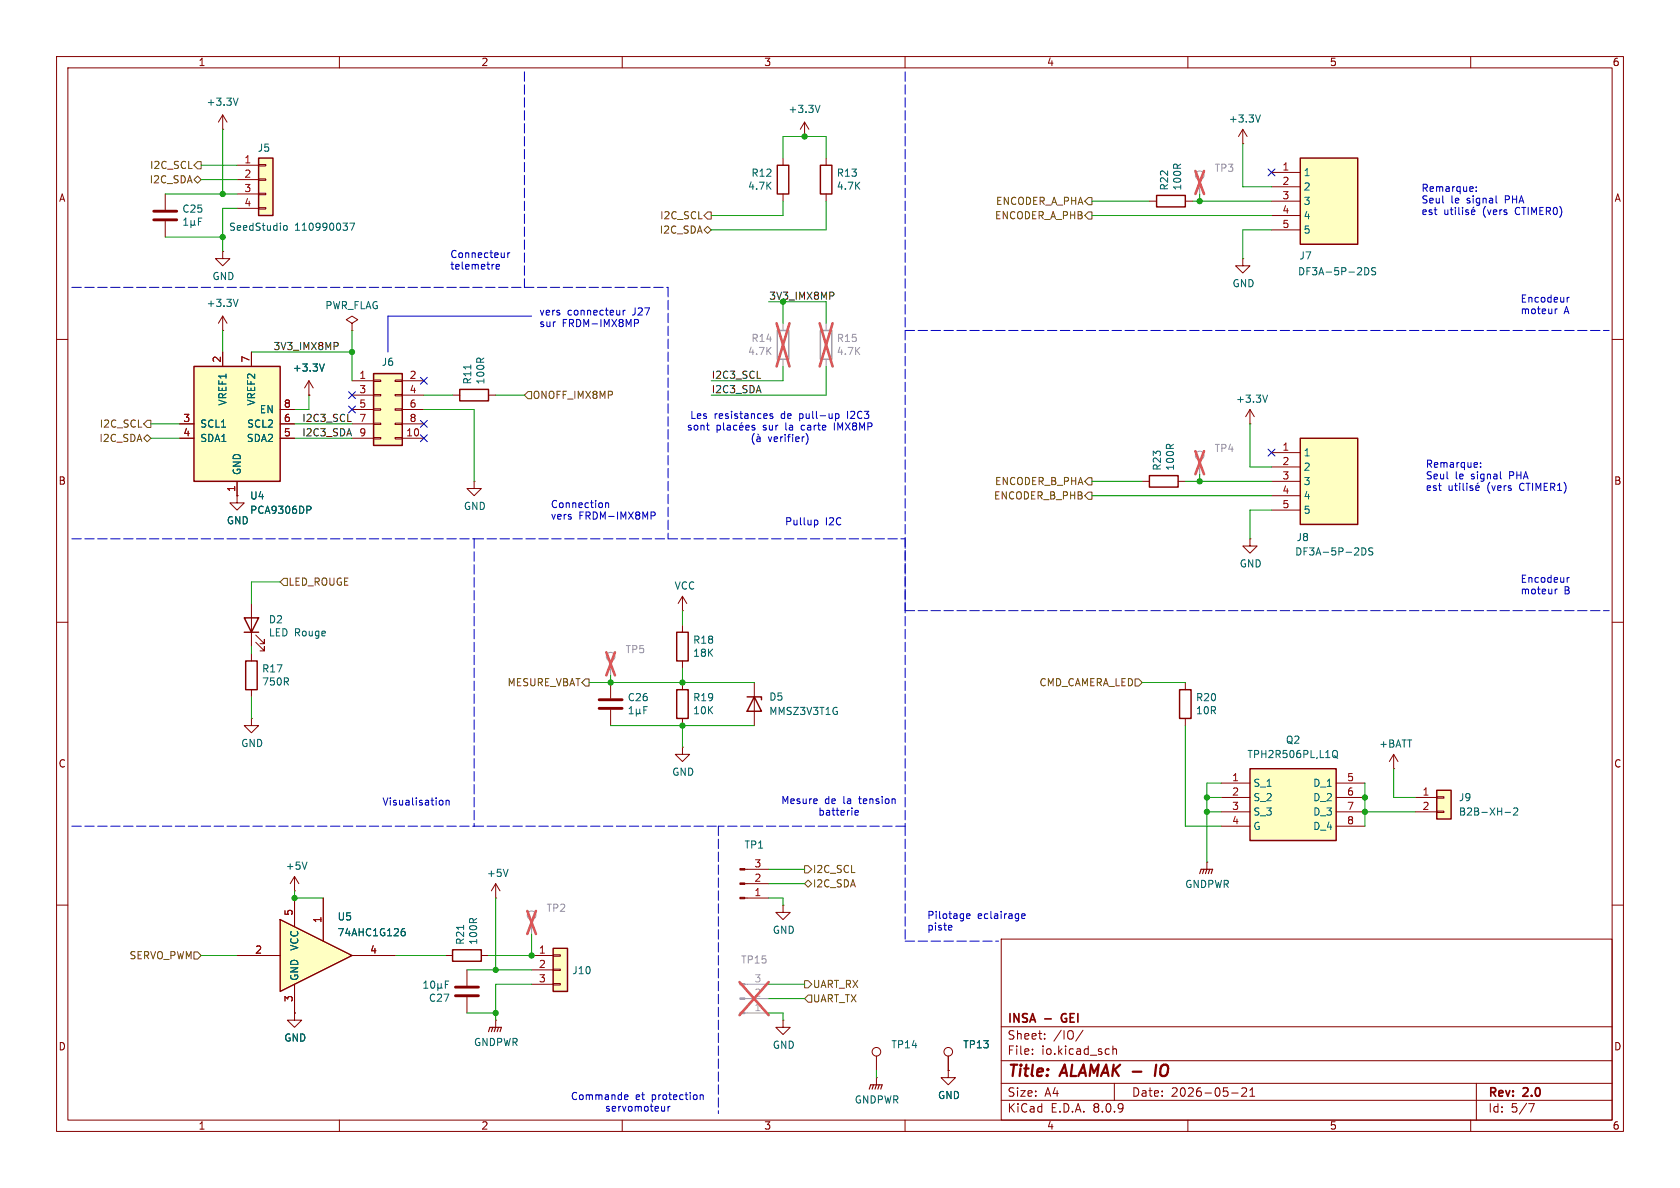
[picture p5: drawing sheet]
<svg xmlns="http://www.w3.org/2000/svg" width="297mm" height="210mm" viewBox="0 0 297 210" stroke-linecap="round" stroke-linejoin="round" font-family="sans-serif">
<g fill="none" stroke="#840000" stroke-width=".18">
<path d="M10 10h277v190h-277zM12 12h273v186h-273zM60 10v2M110 10v2M160 10v2M210 10v2M260 10v2M219.7 25.4h.1M219.7 22.9l-.8 1.2M219.7 22.9v2.5M219.7 22.9l.8 1.2M10 60h2"/>
<path d="M285 60h2M10 110h2M285 110h2M10 160h2M177 166h108v32h-108zM285 160h2M60 198v2M110 198v2M160 198v2M177 194.5h108M177 191.5h108M177 187.5h108"/>
<path d="M177 181.5h108M182.5 186.3v.1M182.5 185.5v.1M184.7 183.6v.1M184.7 182.8v.1M191.5 182.1l-1.3 2M196.7 184.9v1.5M196.7 185.5l.3-.1 .3 .1 .1 .9M197 191.5v3M210 198v2M217.7 193.2h1.2M219.5 192.4l.6-.1 .2 .1 .1 .3-.9 1.1h.9"/>
<path d="M221 193.8h.8M221 192.7l.4-.4v1.5M260 198v2M261 191.5v6.5M270.2 195.1h1l-.6 1.5"/>
</g>
<path d="M204.4 188.2l-.2 2" fill="none" stroke="#840000" stroke-width=".4"/>
<path d="M187.8 179.4l-.2 .4 .2 .7" fill="none" stroke="#840000" stroke-width=".3"/>
<g fill="none" stroke="#a1a1a1" stroke-width=".18">
<path d="M212.1 81.3v2.5"/>
<circle cx="212.1" cy="80.5" r=".76"/>
</g>
<path d="M211.3 79.8l1.6 4M212.9 79.8l-1.6 4" fill="none" stroke="#e65255" stroke-width=".46"/>
<path d="M222.8 20.3l-.4 1.3" fill="none" stroke="#006464" stroke-width=".18"/>
<path d="M229.9 27.9h10.1v15.3h-10.1z" fill="#ffffc2"/>
<path d="M229.9 27.9h10.1v15.3h-10.1z" fill="none" stroke="#840000" stroke-width=".25"/>
<path d="M224.8 30.5h5.1M224.8 33h5.1M224.8 35.6h5.1M224.8 38.1h5.1M224.8 40.6h5.1" fill="none" stroke="#840000" stroke-width=".18"/>
<path d="M241.3 47.3a.64 .64 0 0 1 .7 .7 .64 .64 0 0 1-.7 .6zM243.2 47.4l-.5-.1-.2 .1v.4l.6 .2 .1 .3-.2 .3-.5-.1" fill="none" stroke="#006464" stroke-width=".18"/>
<path d="M97.8 167.6h2.5v7.7h-2.5z" fill="#ffffc2"/>
<g fill="none" stroke="#840000" stroke-width=".18">
<path d="M201.9 85.1h1.3M208.3 85.1h1.2M120.6 132.1v1.3h1.3l-1.3 1.2-1.2-1.2h1.2M120.6 132.1h.1M120.6 120.7v1.2M120.6 127v1.3M87.6 158.8h.1M87.6 156.2l-.7 1.3M87.6 156.2v2.6M87.6 156.2l.8 1.3M94 168.9h3.8M94 171.5h3.8"/>
<path d="M94 174h3.8M97.8 173.9h1.3v.2h-1.3zM97.8 171.3h1.3v.3h-1.3zM97.8 168.8h1.3v.2h-1.3z"/>
</g>
<path d="M203.2 84.1h5.1v2h-5.1zM119.6 121.9h2.1v5.1h-2.1zM97.8 167.6h2.5v7.7h-2.5z" fill="none" stroke="#840000" stroke-width=".25"/>
<path d="M89.8 153.7l-.4 1.2" fill="none" stroke="#006464" stroke-width=".18"/>
<g fill="none" stroke="#a1a1a1" stroke-width=".18">
<path d="M212.1 31.8v2.5M94 162.6v2.5"/>
<circle cx="212.1" cy="31" r=".76"/>
<circle cx="94" cy="161.8" r=".76"/>
</g>
<path d="M211.3 30.2l1.6 4.1M212.9 30.2l-1.6 4.1M93.2 161l1.5 4.1M94.7 161l-1.5 4.1" fill="none" stroke="#e65255" stroke-width=".46"/>
<path d="M229.9 77.5h10.1v15.2h-10.1z" fill="#ffffc2"/>
<path d="M229.9 77.5h10.1v15.2h-10.1zM80 167.9h5.1v2h-5.1z" fill="none" stroke="#840000" stroke-width=".25"/>
<path d="M221 95.3v1.2h1.2l-1.2 1.3-1.3-1.3h1.3M221 95.3h.1M224.8 80h5.1M224.8 82.6h5.1M224.8 85.1h5.1M224.8 87.6h5.1M224.8 90.2h5.1M213.4 152.4h.1M213.4 152.4v1.3M78.7 168.9h1.3M85.1 168.9h1.3" fill="none" stroke="#840000" stroke-width=".18"/>
<path d="M240.8 96.8a.64 .64 0 0 1 .7 .7 .64 .64 0 0 1-.7 .6zM242.7 96.9l-.5-.1-.2 .2v.3l.6 .3 .1 .3-.2 .2h-.5M82 163.6v.7" fill="none" stroke="#006464" stroke-width=".18"/>
<path d="M212.1 154.4l.2-.7h2.1l-.3 .7M212.9 153.7l-.3 .7M213.4 153.7l-.3 .7M213.9 153.7l-.3 .7" fill="none" stroke="#840000" stroke-width=".2"/>
<path d="M221 135.9h15.2v12.7h-15.2z" fill="#ffffc2"/>
<path d="M204.5 34.5h5v2.1h-5zM221 135.9h15.2v12.7h-15.2z" fill="none" stroke="#840000" stroke-width=".25"/>
<g fill="none" stroke="#840000" stroke-width=".18">
<path d="M203.2 35.6h1.3M209.5 35.6h1.3M219.7 45.7v1.3h1.3l-1.3 1.3-1.3-1.3h1.3M219.7 45.7h.1M221 74.9h.1M221 72.4l-.8 1.3M221 72.4v2.5M221 72.4l.7 1.3M107.9 120.7v2.7M107.9 125.5v2.8M215.9 138.4h5.1M236.2 138.4h5.1"/>
<path d="M246.4 135.9h.1M246.4 133.4l-.8 1.2M246.4 133.4v2.5M246.4 133.4l.7 1.2M215.9 141h5.1M215.9 143.5h5.1M215.9 146.1h5.1M236.2 141h5.1M236.2 143.5h5.1M236.2 146.1h5.1M82.5 171.5v2.7M82.5 176.3v2.8"/>
<path d="M87.6 180.3h.1M87.6 180.3v1.3"/>
</g>
<g fill="none" stroke="#006464" stroke-width=".18">
<path d="M224.1 69.8l-.4 1.3M111.2 126.2h.7M111.2 125.3l.4-.4v1.3M112.5 126l.2 .2h.2l.2-.2M112.5 125.3v1.3M113.1 126l.2 .2M113.1 125.3v.7M113.8 125.5h.4M114.4 124.9h-.6v1.3M235.6 132.8l.3-.1a.43 .43 0 0 1 .5 .4v.4a.43 .43 0 0 1-.3 .4 .43 .43 0 0 1-.5-.2M235.8 133.6l.7 .5M74.9 174.7h.7"/>
<path d="M74.9 173.8l.4-.4v1.3M76.3 173.5l.1-.1a.68 .68 0 0 1 .5 .7 .68 .68 0 0 1-.5 .6 .84 .84 0 0 1-.1-1.2zM77.4 174.5l.2 .2h.2l.2-.2M77.4 173.8v1.3M78 174.5l.2 .2M78 173.8v.7M78.7 174h.5M79.3 173.4h-.6v1.3"/>
</g>
<path d="M86.4 182.4l.2-.8h2l-.2 .8M87.1 181.6l-.2 .8M87.6 181.6l-.2 .8M88.1 181.6l-.2 .8" fill="none" stroke="#840000" stroke-width=".2"/>
<path d="M105.9 125.2h4.1M105.9 123.7h4.1M80.5 174.5h4.1M80.5 176h4.1" fill="none" stroke="#840000" stroke-width=".51"/>
<path d="M66 66h5.1v12.7h-5.1z" fill="#ffffc2"/>
<g fill="none" stroke="#840000" stroke-width=".18">
<path d="M29.2 34.3v2.8M29.2 39.1v2.8M62.2 67.3h3.8M62.2 77.5h3.8M62.2 69.9h3.8M62.2 72.4h3.8M62.2 74.9h3.8M66 77.3h1.3v.3h-1.3zM66 74.8h1.3v.3h-1.3zM66 72.3h1.3v.2h-1.3zM66 69.7h1.3v.3h-1.3zM66 67.2h1.3v.2h-1.3z"/>
<path d="M69.8 77.3h1.3v.3h-1.3zM69.8 74.8h1.3v.3h-1.3zM69.8 72.3h1.3v.2h-1.3zM69.8 69.7h1.3v.3h-1.3zM69.8 67.2h1.3v.2h-1.3zM71.1 67.3h3.8M71.1 77.5h3.8M71.1 69.9h3.8M71.1 72.4h3.8M71.1 74.9h3.8M83.8 85.1v1.3h1.3l-1.3 1.2-1.3-1.2h1.3M83.8 85.1h.1"/>
</g>
<path d="M66 66h5.1v12.7h-5.1z" fill="none" stroke="#840000" stroke-width=".25"/>
<path d="M27.2 38.9h4M27.2 37.3h4" fill="none" stroke="#840000" stroke-width=".51"/>
<path d="M32.5 39.8h.7M32.5 38.9l.3-.3v1.2M33.8 39.6l.1 .2h.3l.2-.2M33.8 39v1.2M34.4 39.6l.1 .2M34.4 39v.6M35.1 39.2h.4M35.7 38.6h-.6v1.2" fill="none" stroke="#006464" stroke-width=".18"/>
<path d="M34.3 64.8h15.2v20.3h-15.2z" fill="#ffffc2"/>
<path d="M34.3 64.8h15.2v20.3h-15.2z" fill="none" stroke="#840000" stroke-width=".25"/>
<g fill="none" stroke="#840000" stroke-width=".18">
<path d="M39.4 22.9h.1M39.4 20.3v2.6M39.4 20.3l-.8 1.3M39.4 20.3l.7 1.3M31.7 74.9h2.6M31.7 77.5h2.6M39.4 62.2v2.6M44.4 62.2v2.6M49.5 74.9h2.6M49.5 77.5h2.6M49.5 72.4h2.6M54.6 69.9h.1"/>
<path d="M54.6 67.3l-.8 1.3M54.6 67.3v2.6M54.6 67.3l.8 1.3M41.9 85.1v2.5"/>
</g>
<path d="M42.1 17.3l-.4 1.3M57.3 64.3l-.4 1.3M54.3 89.5h.4l.3 .2-.1 .4h-.6" fill="none" stroke="#006464" stroke-width=".18"/>
<path d="M45.7 27.9h2.6v10.2h-2.6z" fill="#ffffc2"/>
<g fill="none" stroke="#840000" stroke-width=".18">
<path d="M41.9 29.2h3.8M41.9 31.8h3.8M41.9 34.3h3.8M41.9 36.8h3.8M45.7 36.7h1.3v.3h-1.3zM45.7 34.2h1.3v.2h-1.3zM45.7 31.6h1.3v.3h-1.3zM45.7 29.1h1.3v.2h-1.3zM39.4 44.5v1.2h1.2l-1.2 1.3-1.3-1.3h1.3M39.4 44.5h.1M39.4 58.4h.1M39.4 55.9l-.8 1.3"/>
<path d="M39.4 55.9v2.5M39.4 55.9l.7 1.3M62.2 57.2l-1-.7 1-.6 1 .6-1 .7v1.2M62.2 58.4h.1M80 69.9h1.3M86.4 69.9h1.2M41.9 87.6v1.3h1.3l-1.3 1.3-1.3-1.3h1.3M41.9 87.6h.1M44.4 106.7v7.6M44.4 115.6v1.2M45.2 113.5l1.5 1.6v-.8v.8h-.7M45.2 112.3l1.5 1.5v-.8v.8h-.7"/>
<path d="M44.4 127v1.3h1.3l-1.3 1.2-1.2-1.2h1.2M44.4 127h.1M44.4 121.9v1.3M209.5 120.7v1.2M209.5 127v1.3M52.1 157.5h.1M52.1 154.9l-.8 1.3M52.1 154.9v2.6M52.1 154.9l.7 1.3M131.7 153.7h4.2M131.7 156.2h4.2M131.7 158.8h4.2"/>
<path d="M138.4 160v1.3h1.3l-1.3 1.3-1.2-1.3h1.2M138.4 160h.1M138.4 180.3v1.3h1.3l-1.3 1.3-1.2-1.3h1.2M138.4 180.3h.1M154.9 190.5h.1M154.9 190.5v1.3"/>
</g>
<path d="M45.7 27.9h2.6v10.2h-2.6zM81.3 68.8h5.1v2.1h-5.1zM43.2 109.2h2.5l-1.3 2.6zM43.2 111.8h2.5M43.4 116.8h2.1v5.1h-2.1zM208.5 121.9h2.1v5.1h-2.1z" fill="none" stroke="#840000" stroke-width=".25"/>
<path d="M50.2 40l.2-.1 .3 .1 .1 .5-.1 .2h-.3l-.2-.1zM61.8 39.4h.9l-.6 1.3M42.1 52.9l-.4 1.3M83.2 64.5v.7M54.3 152.4l-.5 1.3" fill="none" stroke="#006464" stroke-width=".18"/>
<path d="M153.7 192.5l.2-.7h2.1l-.3 .7M154.4 191.8l-.2 .7M154.9 191.8l-.2 .7M155.4 191.8l-.2 .7" fill="none" stroke="#840000" stroke-width=".2"/>
<g fill="#840000" stroke="#840000" stroke-width=".18">
<path d="M130.8 153.5h.9v.3h-.9z"/>
<path d="M130.8 156.1h.9v.2h-.9z"/>
<path d="M130.8 158.6h.9v.3h-.9z"/>
</g>
<path d="M131.7 174h4.2M131.7 176.5h4.2M131.7 179.1h4.2" fill="none" stroke="#a1a1a1" stroke-width=".18"/>
<g fill="#a1a1a1" stroke="#a1a1a1" stroke-width=".18">
<path d="M130.8 173.9h.9v.2h-.9z"/>
<path d="M130.8 176.4h.9v.3h-.9z"/>
<path d="M130.8 178.9h.9v.3h-.9z"/>
</g>
<path d="M130.7 173.6l5.2 5.9M135.9 173.6l-5.2 5.9" fill="none" stroke="#e65255" stroke-width=".46"/>
<path d="M49.5 162.6l12.7 6.3-12.7 6.4z" fill="#ffffc2"/>
<path d="M137.4 29.2h2v5.1h-2zM145 29.2h2.1v5.1h-2.1zM49.5 162.6l12.7 6.3-12.7 6.4z" fill="none" stroke="#840000" stroke-width=".25"/>
<g fill="none" stroke="#840000" stroke-width=".18">
<path d="M138.4 27.9v1.3M138.4 34.3v1.3M142.2 24.1h.1M142.2 21.6l-.7 1.3M142.2 21.6v2.5M142.2 21.6l.8 1.3M146 27.9v1.3M146 34.3v1.3M52.1 158.8v5M57.1 158.8v7.6M41.9 168.9h7.6M52.1 179.1v1.2h1.2l-1.2 1.3-1.3-1.3h1.3"/>
<path d="M52.1 179.1h.1M52.1 174v5.1M62.2 168.9h7.6"/>
</g>
<path d="M145 18.6l-.5 1.3M71 164.7l.4-.1 .3 .3-.2 .5h-.5M71.5 164.2l-.4 .1" fill="none" stroke="#006464" stroke-width=".18"/>
<path d="M137.4 58.4h2v5.1h-2zM145 58.4h2.1v5.1h-2.1z" fill="none" stroke="#a1a1a1" stroke-width=".25"/>
<path d="M138.4 57.2v1.2M146 57.2v1.2M138.4 63.5v1.3M146 63.5v1.3" fill="none" stroke="#a1a1a1" stroke-width=".18"/>
<path d="M137.3 57.1l2.3 7.7M139.6 57.1l-2.3 7.7M144.9 57.1l2.3 7.7M147.2 57.1l-2.3 7.7" fill="none" stroke="#e65255" stroke-width=".46"/>
<path d="M254 139.7h2.5v5.1h-2.5z" fill="#ffffc2"/>
<g fill="none" stroke="#840000" stroke-width=".18">
<path d="M31.7 74.9h2.6M31.7 77.5h2.6M39.4 62.2v2.6M44.4 62.2v2.6M49.5 74.9h2.6M49.5 77.5h2.6M49.5 72.4h2.6M54.6 69.9h.1M41.9 87.6h.1M41.9 85.1v2.5M120.6 108h.1M120.6 105.4l-.7 1.3"/>
<path d="M120.6 105.4v2.6M120.6 110.5v1.3M120.6 116.8v1.3M120.6 105.4l.8 1.3M133.3 120.7v7.6M52.1 158.8v5M57.1 158.8v7.6M250.2 141h3.8M250.2 143.5h3.8M254 143.4h1.3v.2h-1.3zM254 140.8h1.3v.3h-1.3zM41.9 168.9h7.6"/>
<path d="M52.1 179.1h.1M52.1 174v5.1M62.2 168.9h7.6M154.9 186.7v2.5M167.6 189.2v1.3h1.3l-1.3 1.3-1.2-1.3h1.2M167.6 189.2h.1M167.6 186.7v2.5"/>
<circle cx="154.9" cy="185.9" r=".76"/>
<circle cx="167.6" cy="185.9" r=".76"/>
</g>
<path d="M119.6 111.8h2.1v5h-2.1zM132.1 123.2h2.5v.5M133.3 123.2l1.3 2.5h-2.5zM254 139.7h2.5v5.1h-2.5z" fill="none" stroke="#840000" stroke-width=".25"/>
<path d="M57.3 64.3l-.4 1.3M54.3 89.5h.4l.3 .2-.1 .4h-.6M266.1 143.6h1M267.6 142.9l.5-.1 .2 .4-.8 .9h.8M71 164.7l.4-.1 .3 .3-.2 .5h-.5M71.5 164.2l-.4 .1" fill="none" stroke="#006464" stroke-width=".18"/>
<g fill="none" stroke="#a1a1a1" stroke-width=".18">
<path d="M107.9 116.8v2.6"/>
<circle cx="107.9" cy="116.1" r=".76"/>
</g>
<path d="M107.2 115.3l1.5 4.1M108.7 115.3l-1.5 4.1" fill="none" stroke="#e65255" stroke-width=".46"/>
<g fill="none" stroke="#725600" stroke-width=".18">
<path d="M34.3 29.2l.6-.6h.7v1.2h-.7zM34.9 31.1l.7 .7-.7 .6-.6-.6zM125.1 37.5h.6v1.2h-.6l-.6-.6zM192.4 34.9h.6v1.3h-.6l-.6-.6zM192.4 37.5h.6v1.2h-.6l-.6-.6zM124.5 40.6l.6-.6 .6 .6-.6 .7zM25.4 77.5l.6-.7 .7 .7-.7 .6zM26 74.3h.7v1.3h-.7l-.6-.7zM93.3 69.2h.7v1.3h-.7l-.6-.6zM192.4 84.5h.6v1.2h-.6l-.6-.6zM192.4 87h.6v1.3h-.6l-.6-.7zM50.2 102.2h.6v1.3h-.6l-.7-.6z"/>
<path d="M103.5 120h.6v1.3h-.6l-.6-.6zM200.7 120h.6l.6 .7-.6 .6h-.6zM142.2 156.2l.7-.6 .6 .6-.6 .6zM142.2 153h.7l.6 .7-.6 .6h-.7zM34.3 168.3h.6l.7 .6-.7 .6h-.6zM142.2 173.4h.7l.6 .6-.6 .6h-.7zM142.9 175.9h.6v1.3h-.6l-.7-.7z"/>
</g>
<path d="M147.3 51.7l.1 .2-.1 .4M59.7 60.6l.1 .2-.1 .3M61.5 74.5h.6M133.9 66.9h.6" fill="none" stroke="#0f0f0f" stroke-width=".18"/>
<g fill="none" stroke="#0000c2" stroke-width=".18">
<path d="M255.4 37.1l.1 .8h.3l.2-.1M256 37.1v.8M256.4 37.1h.5M256.6 36.7v1.1l.3 .1M257.3 37.1v.8M257.9 36.7v1.1l.2 .1M258.6 36.7v.1M258.6 37.1v.8M259.2 37.1v.4l.4 .1 .1 .2-.2 .1h-.4M260.2 37.1v.8h.5M260.4 33.1v.2l-.6 .1M260.7 37.1v.3l-.6 .1"/>
<path d="M261 33.7v.1M261 33.1v.1M264.5 35.7l.2 .2M87.7 47.2l.6-.2v-.2l-.4-.1-.2 .2 .1 .6h.5M89.8 44.7v.8M90.1 44.7l-.3 .2M94 55.9h-25.4v6.3M110.2 54.8v.9M110.5 54.8l-.3 .3M112.8 56.6l.1 .3-.1 .2h-.6M274.9 54.6v.9M275.3 54.6l-.4 .2"/>
<path d="M277.1 52.6v.8M277.4 52.6l-.3 .2M124.9 75.2h.5M125.3 76h.1M126.8 75.2h.3l.3 .2-.2 .6h-.4M126.8 75.2v1.2M127.9 74.8v1l.2 .2M128.6 75.2h.5v.8M129.1 75.5h-.4l-.2 .2 .2 .3h.4M130.3 75.2h-.4l-.2 .2 .1 .6h.5M130.8 75.6l.6-.1-.1-.3h-.4l-.1 .2v.6h.5M131.8 75.6l.6-.1v-.3h-.4l-.2 .2 .1 .6h.5"/>
<path d="M133.4 76.6a1.46 1.46 0 0 0 0 1.9M133.4 75.2h-.3l-.2 .2 .1 .1 .4 .2v.3h-.5M133.8 77.3h.5l.1 .8M134 76.7l.1 .2M134.4 77.5l-.4 .1-.2 .2 .2 .3 .4-.1M136.6 73.2l-.3-.1-.2 .2 .1 .2 .4 .1v.3h-.5M138.9 74.8v1l.2 .2M139.6 75.2h.5v.8M140.1 75.5h-.4l-.2 .2 .2 .3h.4M142.1 77.2h.1M142.7 76.9a1.47 1.47 0 0 1-.2 1.6M147.5 74.8v1.2"/>
<path d="M147.7 73.2l.4-.1 .2 .3-.1 .5h-.5M147.7 73.1v1.3M107.1 88.9v.8M107.1 89l.1-.1h.3l.1 .8M115.1 90.5h.5l.2 .2-.1 .4-.6 .1M144.1 91.9l.4 .1 .1 .2-.1 .5-.4 .1M256.2 85.9v.7l.3 .1 .2-.1M256.7 85.9v.8M257.1 85.9h.5M257.3 85.4v1.1l.3 .2M258.1 85.9v.8M258.7 85.4v1.1l.1 .2"/>
<path d="M259.3 85.4v.2M259.3 85.9v.8M259.9 85.9v.3l.5 .1v.2l-.2 .2-.3-.1M261 85.9v.7h.4M261.1 81.8l.1 .3-.6 .1M261.4 85.9l.1 .3-.6 .1M261.7 82.5v.1M261.7 81.8v.1M265.3 84.5l.1 .2M274.9 104.1v.9M275.3 104.1l-.4 .3M277.1 102.1v.8"/>
<path d="M277.4 102.1l-.3 .2M77.9 141.5h.3l.1 .2v.5l-.4 .1M78.9 141.6l.1-.1h.3l.1 .8M78.9 141.5v.8M144.4 141.3l.1 .2-.6 .1M151.1 143.7l.7-.1-.1-.3h-.4l-.2 .1 .1 .6h.5M168.2 164.4h-.1M168.2 163.6l.1 .3-.6 .1M170.9 162l.6-.2-.1-.2-.3-.1-.2 .2v.6h.5M180.6 162l.6-.2v-.2l-.4-.1-.2 .2 .1 .6h.5M110.5 194.3h.5M110.5 193.6l.3-.1 .2 .3-.6 .2"/>
<path d="M117.5 195.6v.8M117.5 196.3l-.2 .1M118.1 195.6v.8M118.2 195.6l-.1 .2M123.8 193.7l.2-.2 .3 .1v.8M123.8 193.5v.9"/>
</g>
<g fill="none" stroke="#0000c2" stroke-width=".18" stroke-dasharray="1.7 .6">
<path d="M92.7 12.7v38.1M160 12.7v95.3M12.7 50.8h80M92.7 50.8h25.4M118.1 50.8v44.5M160 58.4h124.5M12.7 95.3h71.1M83.8 95.3h76.2M83.8 95.3v50.8M160 95.3v50.8M160 108h124.5M12.7 146.1h71.1"/>
<path d="M83.8 146.1h43.2M127 146.1v50.8M160 146.1v20.3M160 146.1h-33M160 166.4h16.5"/>
</g>
<g fill="none" stroke="#009600" stroke-width=".18">
<path d="M29.2 34.3h12.7M35.6 29.2h6.3M35.6 31.8h6.3M39.4 22.9v11.4M41.9 36.8h-2.5v7.7M138.4 27.9v-3.8h7.6v3.8M138.4 35.6v2.5h-12.7M146 35.6v5h-20.3M193 38.1h31.8M193 35.6h10.2M210.8 35.6h14M212.1 34.3v1.3"/>
<path d="M219.7 25.4v7.6h5.1M29.2 41.9h10.2M39.4 58.4v3.8M62.2 58.4v8.9M138.4 57.2v-3.9h7.6v3.9M224.8 40.6h-5.1v5.1M26.7 74.9h5M26.7 77.5h5M44.4 62.2h17.8M52.1 74.9h10.1M52.1 77.5h10.1M54.6 69.9v2.5h-2.5"/>
<path d="M74.9 72.4h8.9v12.7M74.9 69.9h5.1M87.6 69.9h5.1M138.4 64.8v2.5h-12.7M146 64.8v5.1h-20.3M221 74.9v7.7h3.8M193 87.6h31.8M193 85.1h8.9M209.5 85.1h15.3M212.1 83.8v1.3M224.8 90.2h-3.8v5.1M44.4 114.3v1.3"/>
<path d="M49.5 102.9h-5.1v3.8M107.9 119.4v1.3M120.6 108v2.5M120.6 118.1v2.6M44.4 123.2v3.8M104.1 120.7h29.2M107.9 128.3h25.4M120.6 128.3v3.8M201.9 120.7h7.6M209.5 128.3v17.8h6.4M215.9 138.4h-2.5v14M241.3 138.4v7.7"/>
<path d="M246.4 135.9v5.1h3.8M52.1 157.5v1.3h5M87.6 158.8v12.7M135.9 158.8h2.5v1.2M135.9 156.2h6.3M135.9 153.7h6.3M213.4 141h2.5M213.4 143.5h2.5M241.3 143.5h8.9M35.6 168.9h6.3M69.8 168.9h8.9M82.5 179.1h5.1"/>
<path d="M82.5 171.5h11.5M94 174h-6.4v6.3M94 165.1v3.8h-7.6M135.9 179.1h2.5v1.2M135.9 176.5h6.3M135.9 174h6.3M154.9 189.2v1.3"/>
</g>
<g fill="none" stroke="#000084" stroke-width=".18">
<path d="M224.2 29.9l1.2 1.2M225.4 29.9l-1.2 1.2M61.6 71.8l1.2 1.2M61.6 69.2l1.2 1.3M62.8 71.8l-1.2 1.2M62.8 69.2l-1.2 1.3M74.3 74.3l1.2 1.2M74.3 66.7l1.2 1.2M74.3 76.9l1.2 1.2M75.5 74.3l-1.2 1.2M75.5 66.7l-1.2 1.2M75.5 76.9l-1.2 1.2"/>
<path d="M224.2 79.4l1.2 1.2M225.4 79.4l-1.2 1.2"/>
</g>
<g fill="#009600" stroke="#009600" stroke-width=".18">
<circle cx="142.2" cy="24.1" r=".46"/>
<circle cx="87.6" cy="179.1" r=".46"/>
<circle cx="87.6" cy="171.5" r=".46"/>
<circle cx="120.6" cy="120.7" r=".46"/>
<circle cx="94" cy="168.9" r=".46"/>
<circle cx="39.4" cy="34.3" r=".46"/>
<circle cx="39.4" cy="41.9" r=".46"/>
<circle cx="62.2" cy="62.2" r=".46"/>
<circle cx="212.1" cy="35.6" r=".46"/>
<circle cx="212.1" cy="85.1" r=".46"/>
<circle cx="213.4" cy="141" r=".46"/>
<circle cx="213.4" cy="143.5" r=".46"/>
<circle cx="241.3" cy="143.5" r=".46"/>
<circle cx="241.3" cy="141" r=".46"/>
<circle cx="107.9" cy="120.7" r=".46"/>
<circle cx="120.6" cy="128.3" r=".46"/>
<circle cx="52.1" cy="158.8" r=".46"/>
</g>
<g font-size="2.8" fill="#840000">
<text x="178" y="190.9">Title:</text>
<text x="187.7" y="190.9">ALAMAK -</text>
<text x="205.8" y="190.9">IO</text>
</g>
<g font-size="2.1" fill="#840000">
<text x="178" y="184">Sheet:</text>
<text x="178" y="181.2">INSA</text>
<text x="184.7" y="181.2">-</text>
<text x="186.2" y="184">/IO/</text>
<text x="188.3" y="181.2">GEI</text>
<text x="178" y="186.7">File:</text>
<text x="184.1" y="186.7">io.kicad_sch</text>
<text x="178" y="196.9">KiCad</text>
<text x="178" y="194.1">Size:</text>
<text x="184.7" y="194.1">A4</text>
<text x="185.7" y="196.9">E.D.A.</text>
<text x="193.3" y="196.9">8.0.9</text>
<text x="200" y="194.1">Date:</text>
<text x="207" y="194.1">2026-05-21</text>
<text x="263" y="194.3">Rev:</text>
<text x="263" y="196.9">Id:</text>
<text x="267.1" y="196.9">5/7</text>
<text x="269.4" y="194.3">2.0</text>
</g>
<g font-size="1.8" fill="#840000">
<text x="35" y="11.9">1</text>
<text x="85" y="11.9">2</text>
<text x="135" y="11.9">3</text>
<text x="185" y="11.9">4</text>
<text x="235" y="11.9">5</text>
<text x="285" y="11.9">6</text>
<text x="10.3" y="35.9">A</text>
<text x="285.3" y="35.9">A</text>
<text x="10.3" y="85.9">B</text>
<text x="285.3" y="85.9">B</text>
<text x="10.3" y="135.9">C</text>
<text x="285.3" y="135.9">C</text>
<text x="10.3" y="185.9">D</text>
<text x="285.3" y="185.9">D</text>
<text x="35" y="199.9">1</text>
<text x="85" y="199.9">2</text>
<text x="135" y="199.9">3</text>
<text x="185" y="199.9">4</text>
<text x="235" y="199.9">5</text>
<text x="285" y="199.9">6</text>
</g>
<g font-size="1.8" fill="#006464">
<text x="36.4" y="18.9">+3.3V</text>
<text x="139.3" y="20.2">+3.3V</text>
<text x="217.1" y="21.9">+3.3V</text>
<text x="45.5" y="27">J5</text>
<text x="132.1" y="33.8">4.7K</text>
<text x="132.8" y="31.4">R12</text>
<text x="147.8" y="31.4">R13</text>
<text x="147.8" y="33.8">4.7K</text>
<text x="206.7" y="33.8" transform="rotate(-90 206.7 33.8)">R22</text>
<text x="209" y="33.8" transform="rotate(-90 209 33.8)">100R</text>
<text x="230.4" y="31.3">1</text>
<text x="230.4" y="33.9">2</text>
<text x="32.1" y="37.8">C25</text>
<text x="40.4" y="41">SeedStudio</text>
<text x="52.1" y="41">110990037</text>
<text x="230.4" y="36.4">3</text>
<text x="230.4" y="39">4</text>
<text x="230.4" y="41.5">5</text>
<text x="229.6" y="46.1">J7</text>
<text x="37.5" y="49.7">GND</text>
<text x="217.8" y="51">GND</text>
<text x="229.4" y="48.9">DF3A-5P-2DS</text>
<text x="36.4" y="54.5">+3.3V</text>
<text x="57.4" y="54.9">PWR_FLAG</text>
<text x="51.7" y="65.9">+3.3V</text>
<text x="67.4" y="64.9">J6</text>
<text x="40.2" y="71.8" transform="rotate(-90 40.2 71.8)">VREF1</text>
<text x="45.3" y="71.8" transform="rotate(-90 45.3 71.8)">VREF2</text>
<text x="83.5" y="68.1" transform="rotate(-90 83.5 68.1)">R11</text>
<text x="85.8" y="68.1" transform="rotate(-90 85.8 68.1)">100R</text>
<text x="218.4" y="71.4">+3.3V</text>
<text x="35.3" y="75.8">SCL1</text>
<text x="43.6" y="75.8">SCL2</text>
<text x="45.8" y="73.3">EN</text>
<text x="35.3" y="78.3">SDA1</text>
<text x="43.5" y="78.3">SDA2</text>
<text x="205.4" y="83.3" transform="rotate(-90 205.4 83.3)">R23</text>
<text x="207.7" y="83.3" transform="rotate(-90 207.7 83.3)">100R</text>
<text x="230.4" y="80.9">1</text>
<text x="230.4" y="83.4">2</text>
<text x="42.8" y="84.1" transform="rotate(-90 42.8 84.1)">GND</text>
<text x="44.1" y="88.5">U4</text>
<text x="230.4" y="86">3</text>
<text x="230.4" y="88.5">4</text>
<text x="40" y="92.9">GND</text>
<text x="44.1" y="91">PCA9306DP</text>
<text x="81.9" y="90.3">GND</text>
<text x="229.1" y="95.9">J8</text>
<text x="230.4" y="91">5</text>
<text x="219.1" y="100.5">GND</text>
<text x="228.9" y="98.4">DF3A-5P-2DS</text>
<text x="119.2" y="104.4">VCC</text>
<text x="47.4" y="110.4">D2</text>
<text x="47.4" y="112.7">LED Rouge</text>
<text x="122.4" y="114">R18</text>
<text x="46.2" y="119.1">R17</text>
<text x="122.4" y="116.3">18K</text>
<text x="46.2" y="121.4">750R</text>
<text x="110.9" y="124.2">C26</text>
<text x="122.4" y="124.2">R19</text>
<text x="135.9" y="124.1">D5</text>
<text x="211.3" y="124.2">R20</text>
<text x="122.4" y="126.5">10K</text>
<text x="135.9" y="126.6">MMSZ3V3T1G</text>
<text x="211.3" y="126.5">10R</text>
<text x="227.2" y="131.7">Q2</text>
<text x="42.5" y="132.3">GND</text>
<text x="118.7" y="137.3">GND</text>
<text x="220.4" y="134.2">TPH2R506PL,L1Q</text>
<text x="243.7" y="132.4">+BATT</text>
<text x="221.5" y="139.3">S_1</text>
<text x="221.5" y="141.8">S_2</text>
<text x="232.1" y="139.3">D_1</text>
<text x="232.1" y="141.8">D_2</text>
<text x="257.8" y="141.8">J9</text>
<text x="221.5" y="144.4">S_3</text>
<text x="221.5" y="146.9">G</text>
<text x="232.1" y="144.4">D_3</text>
<text x="232.1" y="146.9">D_4</text>
<text x="257.8" y="144.4">B2B-XH-2</text>
<text x="50.4" y="153.9">+5V</text>
<text x="86" y="155.2">+5V</text>
<text x="131.5" y="150.2">TP1</text>
<text x="209.4" y="157.2">GNDPWR</text>
<text x="59.6" y="165.7">74AHC1G126</text>
<text x="59.6" y="162.9">U5</text>
<text x="82.2" y="167.1" transform="rotate(-90 82.2 167.1)">R21</text>
<text x="84.6" y="167.1" transform="rotate(-90 84.6 167.1)">100R</text>
<text x="136.5" y="165.3">GND</text>
<text x="52.9" y="173.5" transform="rotate(-90 52.9 173.5)">GND</text>
<text x="52.9" y="168.2" transform="rotate(-90 52.9 168.2)">VCC</text>
<text x="101.1" y="172.4">J10</text>
<text x="75.7" y="177.3">C27</text>
<text x="50.2" y="184.3">GND</text>
<text x="83.7" y="185.1">GNDPWR</text>
<text x="136.5" y="185.6">GND</text>
<text x="157.5" y="185.5">TP14</text>
<text x="170.2" y="185.5">TP13</text>
<text x="151" y="195.3">GNDPWR</text>
<text x="165.7" y="194.5">GND</text>
</g>
<g font-size="1.8" fill="#a90000">
<text x="43.1" y="29">1</text>
<text x="43.1" y="31.5">2</text>
<text x="43.1" y="34">3</text>
<text x="226.6" y="30.2">1</text>
<text x="226.6" y="32.8">2</text>
<text x="226.6" y="35.3">3</text>
<text x="43.1" y="36.6">4</text>
<text x="226.6" y="37.8">4</text>
<text x="226.6" y="40.4">5</text>
<text x="39.1" y="64.2" transform="rotate(-90 39.1 64.2)">2</text>
<text x="44.2" y="64.2" transform="rotate(-90 44.2 64.2)">7</text>
<text x="63.4" y="67.1">1</text>
<text x="63.4" y="69.6">3</text>
<text x="72.3" y="67.1">2</text>
<text x="72.3" y="69.6">4</text>
<text x="32.3" y="74.7">3</text>
<text x="32.3" y="77.2">4</text>
<text x="50.1" y="77.2">5</text>
<text x="50.1" y="74.7">6</text>
<text x="50.1" y="72.1">8</text>
<text x="63.4" y="72.1">5</text>
<text x="63.4" y="74.7">7</text>
<text x="63.4" y="77.2">9</text>
<text x="71.7" y="77.2">10</text>
<text x="72.3" y="72.1">6</text>
<text x="72.3" y="74.7">8</text>
<text x="226.6" y="79.8">1</text>
<text x="226.6" y="82.3">2</text>
<text x="41.7" y="87.1" transform="rotate(-90 41.7 87.1)">1</text>
<text x="226.6" y="84.8">3</text>
<text x="226.6" y="87.4">4</text>
<text x="226.6" y="89.9">5</text>
<text x="217.7" y="138.2">1</text>
<text x="217.7" y="140.7">2</text>
<text x="217.7" y="143.3">3</text>
<text x="238.1" y="138.2">5</text>
<text x="238.1" y="140.7">6</text>
<text x="238.1" y="143.3">7</text>
<text x="251.4" y="140.7">1</text>
<text x="251.4" y="143.3">2</text>
<text x="217.7" y="145.8">4</text>
<text x="238.1" y="145.8">8</text>
<text x="133.3" y="156">2</text>
<text x="133.3" y="153.4">3</text>
<text x="51.8" y="162" transform="rotate(-90 51.8 162)">5</text>
<text x="133.3" y="158.5">1</text>
<text x="56.9" y="163.3" transform="rotate(-90 56.9 163.3)">1</text>
<text x="45" y="168.7">2</text>
<text x="65.3" y="168.7">4</text>
<text x="95.2" y="168.7">1</text>
<text x="95.2" y="171.2">2</text>
<text x="95.2" y="173.7">3</text>
<text x="51.8" y="177.2" transform="rotate(-90 51.8 177.2)">3</text>
</g>
<g font-size="1.8" fill="#725600">
<text x="26.4" y="32.6">I2C_SDA</text>
<text x="26.4" y="30.1">I2C_SCL</text>
<text x="116.5" y="41.5">I2C_SDA</text>
<text x="116.6" y="39">I2C_SCL</text>
<text x="175.8" y="39">ENCODER_A_PHB</text>
<text x="176" y="36.4">ENCODER_A_PHA</text>
<text x="94.1" y="70.7">ONOFF_IMX8MP</text>
<text x="17.5" y="75.8">I2C_SCL</text>
<text x="17.5" y="78.3">I2C_SDA</text>
<text x="175.6" y="88.5">ENCODER_B_PHB</text>
<text x="175.8" y="86">ENCODER_B_PHA</text>
<text x="50.9" y="103.7">LED_ROUGE</text>
<text x="89.6" y="121.5">MESURE_VBAT</text>
<text x="183.7" y="121.5">CMD_CAMERA_LED</text>
<text x="143.6" y="154.5">I2C_SCL</text>
<text x="143.6" y="157.1">I2C_SDA</text>
<text x="22.8" y="169.8">SERVO_PWM</text>
<text x="143.6" y="174.9">UART_RX</text>
<text x="143.6" y="177.4">UART_TX</text>
</g>
<g font-size="1.8" fill="#989898">
<text x="214.6" y="30.6">TP3</text>
<text x="132.1" y="63">4.7K</text>
<text x="132.8" y="60.7">R14</text>
<text x="147.8" y="60.7">R15</text>
<text x="147.8" y="63">4.7K</text>
<text x="214.6" y="80.1">TP4</text>
<text x="110.5" y="115.7">TP5</text>
<text x="96.5" y="161.4">TP2</text>
<text x="130.9" y="170.5">TP15</text>
</g>
<g font-size="1.8" fill="#0000c2">
<text x="251.2" y="34.1">Remarque:</text>
<text x="251.2" y="36.2">Seul</text>
<text x="251.2" y="38.2">est</text>
<text x="256.5" y="36.2">le</text>
<text x="259.4" y="36.2">signal</text>
<text x="262.3" y="38.2">(vers</text>
<text x="266.3" y="36.2">PHA</text>
<text x="268.1" y="38.2">CTIMER0)</text>
<text x="79.5" y="45.8">Connecteur</text>
<text x="79.5" y="47.9">telemetre</text>
<text x="268.7" y="53.7">Encodeur</text>
<text x="95.2" y="56">vers</text>
<text x="95.2" y="58">sur</text>
<text x="99.4" y="58">FRDM-IMX8MP</text>
<text x="100.3" y="56">connecteur</text>
<text x="111.9" y="56">J27</text>
<text x="268.7" y="55.7">moteur</text>
<text x="276.5" y="55.7">A</text>
<text x="121.3" y="76.3">sont</text>
<text x="121.9" y="74.3">Les</text>
<text x="126.2" y="74.3">resistances</text>
<text x="135" y="76.3">sur</text>
<text x="138.2" y="74.3">de</text>
<text x="141.6" y="74.3">pull-up</text>
<text x="142.1" y="76.3">carte</text>
<text x="148.1" y="76.3">IMX8MP</text>
<text x="150.2" y="74.3">I2C3</text>
<text x="135.8" y="78.4">verifier)</text>
<text x="252" y="82.9">Remarque:</text>
<text x="252" y="84.9">Seul</text>
<text x="252" y="87">est</text>
<text x="257.3" y="84.9">le</text>
<text x="260.2" y="84.9">signal</text>
<text x="263" y="87">(vers</text>
<text x="267.1" y="84.9">PHA</text>
<text x="268.9" y="87">CTIMER1)</text>
<text x="97.3" y="90">Connection</text>
<text x="97.3" y="92.1">vers</text>
<text x="102.3" y="92.1">FRDM-IMX8MP</text>
<text x="138.7" y="93.1">Pullup</text>
<text x="145.9" y="93.1">I2C</text>
<text x="268.7" y="103.2">Encodeur</text>
<text x="268.7" y="105.3">moteur</text>
<text x="276.5" y="105.3">B</text>
<text x="67.5" y="142.6">Visualisation</text>
<text x="138" y="142.3">Mesure</text>
<text x="145.8" y="142.3">de</text>
<text x="149.2" y="142.3">la</text>
<text x="152.2" y="142.3">tension</text>
<text x="144.6" y="144.4">batterie</text>
<text x="163.8" y="162.7">Pilotage</text>
<text x="163.8" y="164.7">piste</text>
<text x="172.8" y="162.7">eclairage</text>
<text x="100.8" y="194.7">Commande</text>
<text x="106.9" y="196.7">servomoteur</text>
<text x="112.3" y="194.7">et</text>
<text x="115.3" y="194.7">protection</text>
</g>
<text font-size="1.8" fill="#009600" x="135.9" y="53.1">3V3_IMX8MP</text>
<g font-size="1.8" fill="#0f0f0f">
<text x="48.3" y="62">3V3_IMX8MP</text>
<text x="125.7" y="67">I2C3_SCL</text>
<text x="125.7" y="69.6">I2C3_SDA</text>
<text x="53.3" y="74.7">I2C3_SCL</text>
<text x="53.3" y="77.2">I2C3_SDA</text>
</g>
<g font-size="1.8" fill="#aaa">
<text x="133.3" y="173.7">3</text>
<text x="133.3" y="178.8">1</text>
<text x="133.3" y="176.3">2</text>
</g>
</svg>
